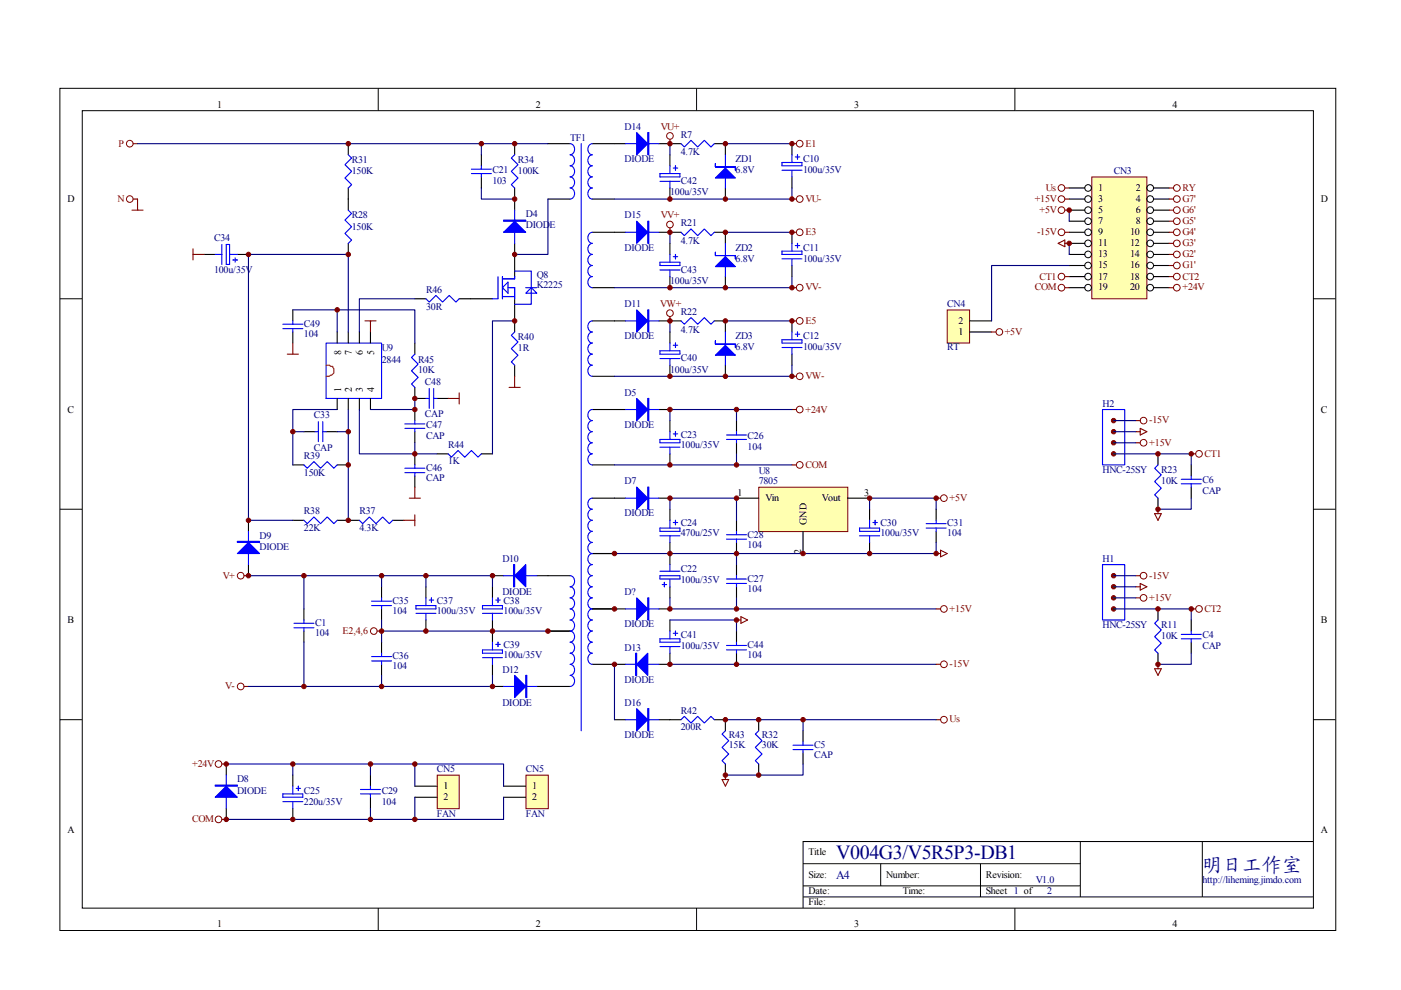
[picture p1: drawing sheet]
<svg xmlns="http://www.w3.org/2000/svg" width="297mm" height="210mm" viewBox="0 0 297 210" stroke-linecap="round" stroke-linejoin="round" font-family="sans-serif">
<g fill="none" stroke="#000" stroke-width=".21">
<path d="M12.7 18.7h270.5v178.6h-270.5zM80.2 18.7v4.7M147.7 18.7v4.7M215.2 18.7v4.7M17.4 23.5h261.1v169h-261.1zM12.7 63.3h4.7M278.4 63.3h4.7M12.7 108h4.7M278.4 108h4.7M12.7 152.6h4.7M278.4 152.6h4.7M229 178.4v11.8"/>
<path d="M254.9 178.4h-84.6v14.1M278.4 178.4h-23.5v11.8M80.2 192.5v4.7M147.7 192.5v4.7M170.3 183.1h58.7M170.3 190.2h108.1M170.3 187.8h58.7M186.7 183.1v4.7M207.9 183.1v7.1M215.2 192.5v4.7"/>
</g>
<g fill="none" stroke="#000" stroke-width=".23">
<path d="M73.8 30.5v2.3M73.8 39.9v4.7M102.1 32.8v2.4M102.1 37.5v2.4M109.1 30.5v2.3M109.1 39.9v4.7M116.2 30.5h4.7M125.6 30.5h7M139.7 30.5h4.7M142 32.8v2.4M142 39.9v2.3M151.4 30.5h2.4v2.3"/>
<path d="M153.8 39.9v2.3M167.9 30.5v2.3M167.9 37.5v2.4M43.3 53.9h2.3M50.3 53.9h2.4M73.8 51.6v2.3M109.1 51.6v7M116.2 42.2h4.7M125.6 42.2h4.7M125.6 49.3h7M139.7 49.3h4.7M142 51.6v2.3"/>
<path d="M142 58.6v2.4M151.4 49.3h2.4v2.3M153.8 58.6v2.4M167.9 49.3v2.3M167.9 56.3v2.3M62.1 65.7v2.3M62.1 70.4v2.3M71.5 70.4v2.3M73.8 70.4v2.3M76.2 70.4v2.3M78.5 70.4v2.3M88 63.3h2.3"/>
<path d="M88 72.7v2.4M97.4 63.3h7M109.1 63.3v7.1M109.1 77.4v2.4M125.6 61h4.7M125.6 79.8h4.7M125.6 68h7M139.7 68h4.7M142 70.4v2.3M142 77.4v2.4M151.4 68h2.4v2.4M153.8 77.4v2.4"/>
<path d="M167.9 68v2.4M167.9 75.1v2.3M62.1 98.6h2.3M64.4 91.5h2.4M69.1 91.5h2.4M71.5 98.6h2.3M71.5 84.5v2.3M73.8 84.5v2.3M76.2 84.5v2.3M78.5 84.5v2.3M88 82.1v2.4h2.3M88 86.8v2.4"/>
<path d="M88 91.5v2.4M88 96.2v2.4M92.7 96.2h2.3M92.7 84.5h2.3M102.1 96.2h2.3M125.6 98.6h4.7M125.6 86.8h7M139.7 86.8h2.3M52.7 110.3v2.4M52.7 119.7v2.4M62.1 110.3h2.3M71.5 110.3h4.7"/>
<path d="M83.2 110.3h2.4M88 100.9v2.4M125.6 117.4h4.7M125.6 105.6h7M139.7 105.6h2.3M64.4 129.1v2.4M64.4 133.8v2.4M80.9 124.4v2.4M80.9 129.1v2.4M80.9 136.2v2.3M90.3 124.4v2.4M90.3 131.5v2.3"/>
<path d="M104.4 122.1h2.4M104.4 124.4v2.4M104.4 131.5v4.7M113.8 122.1h7.1M116.2 133.8h4.7M125.6 129.1h7M139.7 129.1h2.3M80.9 140.9v2.3M104.4 145.5h2.4M104.4 140.9v2.3M113.8 145.5h7.1M125.6 140.9h7"/>
<path d="M130.3 152.6h2.3M139.7 140.9h2.3M139.7 152.6h2.3"/>
</g>
<g fill="none" stroke="#00f" stroke-width=".23">
<path d="M73.8 32.8l.7 .7-1.4 1.4 1.4 1.4-1.4 1.4 1.4 1.5-.7 .7M99.9 35.9h4.3M99.9 36.8h4.3M102.1 35.2v.7M102.1 36.8v.7M109.1 32.8l-.7 .7 1.4 1.4-1.4 1.4 1.4 1.4-1.4 1.5 .7 .7M120.9 30.5a1.2 1.2 0 0 1 .9 1.1 1.2 1.2 0 0 1-.9 1.2 1.2 1.2 0 0 1 .9 1.2 1.2 1.2 0 0 1-.9 1.2 1.2 1.2 0 0 1 .9 1.1 1.2 1.2 0 0 1-.9 1.2 1.2 1.2 0 0 1 .9 1.2 1.2 1.2 0 0 1-.9 1.2 1.2 1.2 0 0 1 .9 1.1 1.2 1.2 0 0 1-.9 1.2M123.2 30.5v124.4M125.6 30.5a1.21 1.21 0 0 0-1 1.1 1.21 1.21 0 0 0 1 1.2 1.2 1.2 0 0 0-1 1.2 1.2 1.2 0 0 0 1 1.2 1.2 1.2 0 0 0-1 1.1 1.2 1.2 0 0 0 1 1.2 1.2 1.2 0 0 0-1 1.2 1.2 1.2 0 0 0 1 1.2 1.2 1.2 0 0 0-1 1.1 1.2 1.2 0 0 0 1 1.2M132.6 30.5h7.1M139.9 36.8h4.3v.7h-4.3zM139.9 38.4h4.3"/>
<path d="M142 35.2v1.6M142 38.4v1.5M142.7 35.6h1M143.2 35.2v.9M144.4 30.5l.7 .7 1.4-1.4 1.4 1.4 1.4-1.4 1.4 1.4 .7-.7M153.8 32.8v7.1M165.8 34.5h4.2v.7h-4.2zM165.8 36.1h4.2M167.9 32.8v1.7M167.9 36.1v1.4M168.6 33.3h1M169.1 32.8v.9"/>
<path d="M45.6 53.9h1.4M47 51.8v4.3M48 51.8h.7v4.3h-.7zM48.7 53.9h1.6M49.4 55.1h.9M49.9 54.7v.9M73.8 44.6l.7 .7-1.4 1.4 1.4 1.4-1.4 1.4 1.4 1.4-.7 .7M105.6 58.6v4.7h-1.2M106.5 58.6v4.7M109.1 57.5h3.5v7h-3.5M109.1 44.6v7M109.1 58.6v.5h-2.6"/>
<path d="M125.6 49.3a1.2 1.2 0 0 0-1 1.1 1.2 1.2 0 0 0 1 1.2 1.2 1.2 0 0 0-1 1.2 1.2 1.2 0 0 0 1 1.1 1.2 1.2 0 0 0-1 1.2 1.2 1.2 0 0 0 1 1.2 1.2 1.2 0 0 0-1 1.2 1.2 1.2 0 0 0 1 1.1 1.2 1.2 0 0 0-1 1.2 1.2 1.2 0 0 0 1 1.2M132.6 49.3h7.1M139.9 55.6h4.3v.7h-4.3zM139.9 57.2h4.3M142 53.9v1.7M142 57.2v1.4M142.7 54.4h1M143.2 53.9v1M144.4 49.3l.7 .7 1.4-1.5 1.4 1.5 1.4-1.5 1.4 1.5 .7-.7M153.8 51.6v7M165.8 53.2h4.2v.7h-4.2zM165.8 54.9h4.2"/>
<path d="M167.9 51.6v1.6M167.9 54.9v1.4M168.6 52.1h1M169.1 51.6v.9M60 68.7h4.2M60 69.7h4.2M62.1 68v.7M62.1 69.7v.7M69.1 72.7h11.8v11.8h-11.8zM88 75.1l-.8 .7 1.5 1.4-1.5 1.4 1.5 1.4-1.5 1.4 .8 .7M90.3 63.3l.7 .7 1.4-1.4 1.4 1.4 1.4-1.4 1.5 1.4 .7-.7M106.5 62.9h2.6"/>
<path d="M106.5 61l1.2-1.2v2.4zM107.7 61h1.4v2.3M109.1 70.4l-.7 .7 1.4 1.4-1.4 1.4 1.4 1.4-1.4 1.4 .7 .7M111.5 61h2.3M112.6 61l1.2 1.2h-2.3zM125.6 68a1.2 1.2 0 0 0-1 1.2 1.2 1.2 0 0 0 1 1.2 1.2 1.2 0 0 0-1 1.2 1.2 1.2 0 0 0 1 1.1 1.2 1.2 0 0 0-1 1.2 1.2 1.2 0 0 0 1 1.2 1.2 1.2 0 0 0-1 1.2 1.2 1.2 0 0 0 1 1.1 1.2 1.2 0 0 0-1 1.2 1.2 1.2 0 0 0 1 1.2M132.6 68h7.1M139.9 74.4h4.3v.7h-4.3zM139.9 76h4.3M142 72.7v1.7M142 76v1.4M142.7 73.2h1"/>
<path d="M143.2 72.7v1M144.4 68l.7 .7 1.4-1.4 1.4 1.4 1.4-1.4 1.4 1.4 .7-.7M153.8 70.4v7M165.8 72h4.2v.7h-4.2zM165.8 73.7h4.2M167.9 70.4v1.6M167.9 73.7v1.4M168.6 70.9h1M169.1 70.4v.9M64.4 98.6l.7 .7 1.5-1.4 1.4 1.4 1.4-1.4 1.4 1.4 .7-.7M66.8 91.5h.7M67.5 89.4v4.2"/>
<path d="M68.4 91.5h.7M68.4 89.4v4.2M85.8 89.9h4.3M85.8 90.8h4.3M85.8 99.3h4.3M88 89.2v.7M88 90.8v.7M88 98.6v.7M90.3 84.5h.7M91 82.4v4.2M91.9 84.5h.8M91.9 82.4v4.2"/>
<path d="M95 96.2l.7 .7 1.4-1.4 1.4 1.4 1.4-1.4 1.5 1.4 .7-.7M125.6 96.2a1.2 1.2 0 0 0-1 1.2 1.2 1.2 0 0 0 1 1.2M125.6 86.8a1.2 1.2 0 0 0-1 1.2 1.2 1.2 0 0 0 1 1.2 1.2 1.2 0 0 0-1 1.2 1.2 1.2 0 0 0 1 1.1 1.2 1.2 0 0 0-1 1.2 1.2 1.2 0 0 0 1 1.2 1.2 1.2 0 0 0-1 1.2 1.2 1.2 0 0 0 1 1.1M132.6 86.8h7.1M52.7 112.7v7M64.4 110.3l.7 .7 1.5-1.4 1.4 1.4 1.4-1.4 1.4 1.4 .7-.7M76.2 110.3l.7 .7 1.4-1.4 1.4 1.4 1.4-1.4 1.4 1.4 .7-.7M85.8 100.2h4.3M88 100.2v.7M125.6 105.6a1.2 1.2 0 0 0-1 1.2 1.2 1.2 0 0 0 1 1.2 1.21 1.21 0 0 0-1 1.1 1.21 1.21 0 0 0 1 1.2 1.2 1.2 0 0 0-1 1.2 1.2 1.2 0 0 0 1 1.2 1.2 1.2 0 0 0-1 1.1 1.2 1.2 0 0 0 1 1.2 1.2 1.2 0 0 0-1 1.2 1.2 1.2 0 0 0 1 1.2 1.2 1.2 0 0 0-1 1.1 1.2 1.2 0 0 0 1 1.2 1.2 1.2 0 0 0-1 1.2 1.2 1.2 0 0 0 1 1.2 1.2 1.2 0 0 0-1 1.1 1.2 1.2 0 0 0 1 1.2 1.2 1.2 0 0 0-1 1.2 1.2 1.2 0 0 0 1 1.2M132.6 105.6h7.1M62.3 132.2h4.3"/>
<path d="M62.3 133.1h4.3M64.4 131.5v.7M64.4 133.1v.7M78.8 127.5h4.2M78.8 128.4h4.2M78.8 139.2h4.2M80.9 126.8v.7M80.9 128.4v.7M80.9 138.5v.7M88.2 128.4h4.2v.7h-4.2zM88.2 130h4.2M90.3 126.8v1.6"/>
<path d="M90.3 130v1.5M91 127.2h.9M91.5 126.8v.9M102.3 128.4h4.2v.7h-4.2zM102.3 137.8h4.2v.7h-4.2zM102.3 130h4.2M102.3 139.4h4.2M104.4 126.8v1.6M104.4 130v1.5M104.4 136.2v1.6M104.4 139.4v1.5M105.1 127.2h1"/>
<path d="M105.1 136.6h1M105.6 126.8v.9M105.6 136.2v.9M106.8 122.1h7M120.9 126.8a1.2 1.2 0 0 1 .9 1.1 1.2 1.2 0 0 1-.9 1.2 1.2 1.2 0 0 1 .9 1.2 1.2 1.2 0 0 1-.9 1.2 1.2 1.2 0 0 1 .9 1.1 1.2 1.2 0 0 1-.9 1.2 1.2 1.2 0 0 1 .9 1.2 1.2 1.2 0 0 1-.9 1.2 1.2 1.2 0 0 1 .9 1.1 1.2 1.2 0 0 1-.9 1.2 1.2 1.2 0 0 1 .9 1.2 1.2 1.2 0 0 1-.9 1.2 1.2 1.2 0 0 1 .9 1.1 1.2 1.2 0 0 1-.9 1.2 1.2 1.2 0 0 1 .9 1.2 1.2 1.2 0 0 1-.9 1.1M120.9 122.1a1.2 1.2 0 0 1 .9 1.1 1.2 1.2 0 0 1-.9 1.2 1.2 1.2 0 0 1 .9 1.2 1.2 1.2 0 0 1-.9 1.2M125.6 126.8a1.2 1.2 0 0 0-1 1.1 1.2 1.2 0 0 0 1 1.2 1.2 1.2 0 0 0-1 1.2 1.2 1.2 0 0 0 1 1.2 1.2 1.2 0 0 0-1 1.1 1.2 1.2 0 0 0 1 1.2 1.2 1.2 0 0 0-1 1.2 1.2 1.2 0 0 0 1 1.2 1.2 1.2 0 0 0-1 1.1 1.2 1.2 0 0 0 1 1.2 1.2 1.2 0 0 0-1 1.2 1.2 1.2 0 0 0 1 1.2M132.6 129.1h7.1M78.8 140.1h4.2M80.9 140.1v.8M106.8 145.5h7M132.6 140.9h7.1"/>
<path d="M132.6 152.6h7.1"/>
</g>
<g fill="none" stroke="#800000" stroke-width=".21">
<circle cx="27.5" cy="30.5" r=".71"/>
<circle cx="142" cy="28.8" r=".7"/>
<circle cx="169.6" cy="30.5" r=".71"/>
<circle cx="27.5" cy="42.2" r=".71"/>
<circle cx="169.6" cy="49.2" r=".71"/>
<circle cx="169.6" cy="42.2" r=".71"/>
<circle cx="169.6" cy="79.8" r=".71"/>
<circle cx="169.6" cy="68" r=".71"/>
<circle cx="169.6" cy="61" r=".71"/>
<circle cx="51" cy="122.1" r=".71"/>
<circle cx="79.3" cy="133.8" r=".71"/>
<circle cx="51" cy="145.5" r=".71"/>
</g>
<g fill="none" stroke="#800000" stroke-width=".23">
<path d="M28.2 30.5h1M142 29.5v1M167.9 30.5h.9M28 44.6h2.3M28.2 42.2h1v2.4M40.9 52.8v2.3M40.9 53.9h2.4M167.9 42.2h.9M167.9 49.3h.9M60.9 75.1h2.4M62.1 72.7v2.4M77.4 68h2.3"/>
<path d="M78.5 68v2.4M109.1 79.8v2.3M167.9 68h.9M167.9 61h.9M167.9 79.8h.9M95 84.5h2.4M97.4 83.3v2.4M107.9 82.1h2.4M85.6 110.3h2.4M86.8 105.6h2.3M88 103.3v2.3M88 109.1v2.4"/>
<path d="M51.7 122.1h1M80 133.8h.9M51.7 145.5h1"/>
</g>
<path d="M69.1 77.4h.7l.3 .3h.4v.2a.99 .99 0 0 1-.4 1.6l-.3 .3h-.7" fill="none" stroke="#f00" stroke-width=".23"/>
<g fill="#00f" stroke="#00f" stroke-width=".23">
<path d="M50.3 117.4l2.4-2.4 2.3 2.4z"/>
<path d="M109.1 143.2l2.4 2.3-2.4 2.4z"/>
<path d="M109.1 122.1l2.4-2.4v4.7z"/>
<path d="M109.1 46.9l2.4 2.4h-4.7z"/>
<path d="M135 28.1l2.3 2.4-2.3 2.3z"/>
<path d="M151.7 37.7l2.1-2.1 2.1 2.1z"/>
<path d="M135 46.9l2.3 2.4-2.3 2.3z"/>
<path d="M153.8 54.4l2.1 2.1h-4.2z"/>
<path d="M135 65.7l2.3 2.3-2.3 2.4z"/>
<path d="M151.7 75.3l2.1-2.1 2.1 2.1z"/>
<path d="M135 84.5l2.3 2.3-2.3 2.4z"/>
<path d="M135 103.3l2.3 2.3-2.3 2.4z"/>
<path d="M135 126.8l2.3 2.3-2.3 2.4z"/>
<path d="M135 140.9l2.3-2.4v4.7z"/>
<path d="M135 150.2l2.3 2.4-2.3 2.3z"/>
<path d="M50.3 114.8h4.7v.2h-4.7z" fill-rule="evenodd"/>
<path d="M111.5 143.2h.2v4.7h-.2z" fill-rule="evenodd"/>
<path d="M108.9 119.7h.2v4.7h-.2z" fill-rule="evenodd"/>
<path d="M106.8 46.7h4.7v.2h-4.7z" fill-rule="evenodd"/>
<path d="M137.3 28.1h.3v4.7h-.3z" fill-rule="evenodd"/>
<path d="M151.7 34.7v.7h4.2v.7v-.7h-4.2z" fill-rule="evenodd"/>
<path d="M137.3 46.9h.3v4.7h-.3z" fill-rule="evenodd"/>
<path d="M151.7 53.5v.7h4.2v.7v-.7h-4.2z" fill-rule="evenodd"/>
<path d="M137.3 65.7h.3v4.7h-.3z" fill-rule="evenodd"/>
<path d="M151.7 72.3v.7h4.2v.7v-.7h-4.2z" fill-rule="evenodd"/>
<path d="M137.3 84.5h.3v4.7h-.3z" fill-rule="evenodd"/>
<path d="M137.3 103.3h.3v4.7h-.3z" fill-rule="evenodd"/>
<path d="M137.3 126.8h.3v4.7h-.3z" fill-rule="evenodd"/>
<path d="M134.7 138.5h.3v4.7h-.3z" fill-rule="evenodd"/>
<path d="M137.3 150.2h.3v4.7h-.3z" fill-rule="evenodd"/>
</g>
<g fill="none" stroke="#000080" stroke-width=".23">
<path d="M29.2 30.5h87M102.1 39.9v2.3h7M102.1 30.5v2.3M142 30.5v2.3M153.8 30.5h14.1M167.9 39.9v2.3h-37.6M116.2 42.2v11.7h-7.1M142 49.3v2.3M153.8 49.3h14.1M167.9 58.6v2.4h-37.6M62.1 65.7h9.4M71.5 70.4v-4.7h16.5v7"/>
<path d="M73.8 70.4v-16.5h-21.1v56.4h9.4M88 63.3h-11.8v7.1M109.1 68h-4.7v28.2M142 68v2.4M153.8 68h14.1M167.9 77.4v2.4h-37.6M62.1 91.5h2.3M71.5 86.8h-9.4v11.8M71.5 91.5h2.3M73.8 86.8v23.5M76.2 86.8v9.4h16.5M88 84.5v2.3h-9.5"/>
<path d="M88 93.9v2.3M52.7 122.1h51.7v2.3M64.4 122.1v7M64.4 136.2v9.3M80.9 131.5v2.3h35.3M80.9 122.1v2.3M80.9 133.8v2.4M90.3 122.1v2.3M80.9 143.2v2.3M104.4 143.2v2.3h-51.7"/>
</g>
<g fill="#800000" stroke="#800000" stroke-width=".21">
<circle cx="109.1" cy="30.5" r=".47"/>
<circle cx="109.1" cy="53.9" r=".47"/>
<circle cx="88" cy="84.5" r=".47"/>
<circle cx="88" cy="86.8" r=".47"/>
<circle cx="88" cy="96.2" r=".47"/>
<circle cx="109.1" cy="68" r=".47"/>
<circle cx="62.1" cy="91.5" r=".47"/>
<circle cx="73.8" cy="91.5" r=".47"/>
<circle cx="73.8" cy="30.5" r=".47"/>
<circle cx="104.4" cy="145.5" r=".47"/>
<circle cx="116.2" cy="133.8" r=".47"/>
<circle cx="104.4" cy="133.8" r=".47"/>
<circle cx="90.3" cy="133.8" r=".47"/>
<circle cx="104.4" cy="122.1" r=".47"/>
<circle cx="52.7" cy="122.1" r=".47"/>
<circle cx="90.3" cy="122.1" r=".47"/>
<circle cx="80.9" cy="122.1" r=".47"/>
<circle cx="80.9" cy="145.5" r=".47"/>
<circle cx="64.4" cy="145.5" r=".47"/>
<circle cx="64.4" cy="122.1" r=".47"/>
<circle cx="80.9" cy="133.8" r=".47"/>
<circle cx="71.5" cy="65.7" r=".47"/>
<circle cx="73.8" cy="53.9" r=".47"/>
<circle cx="52.7" cy="53.9" r=".47"/>
<circle cx="73.8" cy="110.3" r=".47"/>
<circle cx="73.8" cy="98.6" r=".47"/>
<circle cx="52.7" cy="110.3" r=".47"/>
<circle cx="109.1" cy="42.2" r=".47"/>
<circle cx="102.1" cy="30.5" r=".47"/>
<circle cx="153.8" cy="30.5" r=".47"/>
<circle cx="167.9" cy="30.5" r=".47"/>
<circle cx="167.9" cy="42.2" r=".47"/>
<circle cx="142" cy="42.2" r=".47"/>
<circle cx="153.8" cy="42.2" r=".47"/>
<circle cx="142" cy="30.5" r=".47"/>
<circle cx="142" cy="61" r=".47"/>
<circle cx="153.8" cy="49.3" r=".47"/>
<circle cx="153.8" cy="61" r=".47"/>
<circle cx="142" cy="79.8" r=".47"/>
<circle cx="153.8" cy="68" r=".47"/>
<circle cx="153.8" cy="79.8" r=".47"/>
<circle cx="130.3" cy="129.1" r=".47"/>
</g>
<path d="M161 103.4h18.7v9.3h-18.7z" fill="#ffffb0"/>
<g fill="none" stroke="#800000" stroke-width=".21">
<path d="M160.9 103.3h18.8v9.4h-18.8z"/>
<circle cx="142" cy="47.6" r=".7"/>
<circle cx="142" cy="66.4" r=".7"/>
<circle cx="169.6" cy="98.6" r=".71"/>
<circle cx="169.6" cy="86.8" r=".71"/>
<circle cx="200.1" cy="105.6" r=".7"/>
<circle cx="200.1" cy="129.1" r=".71"/>
<circle cx="200.1" cy="140.8" r=".71"/>
<circle cx="200.1" cy="152.6" r=".7"/>
</g>
<g fill="none" stroke="#000" stroke-width=".23">
<path d="M142 89.2v2.3M142 96.2v2.4M156.2 89.2v2.3M156.2 93.9v2.3M142 108v2.3M142 115v4.7M156.2 105.6h4.7M156.2 110.3v2.4M156.2 115v2.4M156.2 119.7v2.4M170.3 112.7v4.7M179.7 105.6h4.7"/>
<path d="M184.4 108v2.3M184.4 115v2.4M198.5 108v2.3M198.5 112.7v2.3M142 124.4v2.4M142 131.5v2.3M142 138.5v2.4M156.2 124.4v2.4M156.2 133.8v2.4M156.2 138.5v2.4M142 152.6h2.4M151.4 152.6h2.4v2.3"/>
<path d="M160.9 152.6v2.3M170.3 154.9v2.4M170.3 159.6v2.4M153.8 162v2.3M160.9 162v2.3"/>
</g>
<g fill="none" stroke="#00f" stroke-width=".23">
<path d="M139.9 93.2h4.3v.7h-4.3zM139.9 94.8h4.3M142 91.5v1.7M142 94.8v1.4M142.7 92h1M143.2 91.5v1M154 93.2h4.3M154 92.2h4.3M156.2 91.5v.7M156.2 93.2v.7M139.9 112h4.3v.7h-4.3zM139.9 113.6h4.3"/>
<path d="M142 110.3v1.7M142 113.6v1.4M142 119.7v1.4M142.7 110.8h1M143.2 110.3v1M154 114.3h4.3M154 113.4h4.3M156.2 112.7v.7M156.2 114.3v.7M182.3 113.6h4.2M182.3 112h4.2v.7h-4.2zM184.4 110.3v1.7"/>
<path d="M184.4 113.6v1.4M185.1 110.8h.9M185.5 110.3v1M196.4 112h4.2M196.4 111h4.2M198.5 110.3v.7M198.5 112v.7M139.9 122.1h4.3v.7h-4.3zM139.9 135.4h4.3v.8h-4.3zM139.9 121.1h4.3M139.9 137.1h4.3M140.4 123.9h.9"/>
<path d="M140.9 123.5v.9M142 122.8v1.6M142 133.8v1.6M142 137.1v1.4M142.7 134.3h1M143.2 133.8v.9M154 122.8h4.3M154 123.7h4.3M154 137.8h4.3M154 136.9h4.3M156.2 122.1v.7M156.2 123.7v.7"/>
<path d="M156.2 136.2v.7M156.2 137.8v.7M144.4 152.6l.7-.7 1.4 1.4 1.4-1.4 1.4 1.4 1.4-1.4 .7 .7M153.8 154.9l-.7 .7 1.4 1.5-1.4 1.4 1.4 1.4-1.4 1.4 .7 .7M160.9 154.9l-.8 .7 1.5 1.5-1.5 1.4 1.5 1.4-1.5 1.4 .8 .7M168.1 158.9h4.3M168.1 158h4.3M170.3 157.3v.7M170.3 158.9v.7"/>
</g>
<path d="M142 48.3v1M142 67.1v.9M167.9 86.8h.9M167.9 98.6h.9M198.5 105.6h.9M156.2 131.5h.9M157.1 130.8l1.4 .7-1.4 .7zM198.5 129.1h.9M198.5 140.9h.9M198.5 152.6h.9M153.1 165.3h1.4l-.7 1.4zM153.8 164.3v1" fill="none" stroke="#800000" stroke-width=".23"/>
<g fill="none" stroke="#000080" stroke-width=".23">
<path d="M130.3 98.6h37.6M156.2 86.8v2.4M156.2 96.2v2.4M167.9 86.8h-25.9v2.4M142 108v-2.4h14.2v4.7M156.2 117.4v2.3M184.4 108v-2.4h14.1v2.4M198.5 115v2.4h-68.2M142 126.8v2.3h56.5M142 131.5h14.2v2.3M156.2 126.8v2.3M130.3 140.9v11.7"/>
<path d="M142 140.9h56.5M153.8 152.6h44.7M170.3 152.6v2.3M170.3 162v2.3h-16.5"/>
</g>
<g fill="#800000" stroke="#800000" stroke-width=".21">
<circle cx="142" cy="86.8" r=".47"/>
<circle cx="142" cy="98.6" r=".47"/>
<circle cx="156.1" cy="98.6" r=".47"/>
<circle cx="156.1" cy="86.8" r=".47"/>
<circle cx="142" cy="105.6" r=".47"/>
<circle cx="156.1" cy="105.6" r=".47"/>
<circle cx="130.3" cy="117.4" r=".47"/>
<circle cx="170.3" cy="117.4" r=".47"/>
<circle cx="142" cy="117.4" r=".47"/>
<circle cx="184.4" cy="117.4" r=".47"/>
<circle cx="184.4" cy="105.6" r=".47"/>
<circle cx="142" cy="129.1" r=".47"/>
<circle cx="142" cy="140.8" r=".47"/>
<circle cx="156.1" cy="140.8" r=".47"/>
<circle cx="156.1" cy="129.1" r=".47"/>
<circle cx="156.1" cy="117.4" r=".47"/>
<circle cx="198.5" cy="105.6" r=".47"/>
<circle cx="130.3" cy="140.8" r=".47"/>
<circle cx="156.1" cy="131.5" r=".47"/>
<circle cx="153.8" cy="152.6" r=".47"/>
<circle cx="160.9" cy="152.6" r=".47"/>
<circle cx="160.9" cy="164.3" r=".47"/>
<circle cx="170.3" cy="152.6" r=".47"/>
<circle cx="153.8" cy="164.3" r=".47"/>
<circle cx="142" cy="49.3" r=".47"/>
<circle cx="142" cy="68" r=".47"/>
<circle cx="167.9" cy="79.8" r=".47"/>
<circle cx="167.9" cy="61" r=".47"/>
<circle cx="167.9" cy="49.2" r=".47"/>
<circle cx="167.9" cy="68" r=".47"/>
</g>
<path d="M231.6 37.6h11.6v25.7h-11.6z" fill="#ffffb0"/>
<g fill="none" stroke="#800000" stroke-width=".21">
<path d="M231.5 37.5h11.7v25.8h-11.7z"/>
<circle cx="249.5" cy="39.9" r=".71"/>
<circle cx="225.1" cy="49.2" r=".71"/>
<circle cx="225.1" cy="44.6" r=".71"/>
<circle cx="225.1" cy="58.6" r=".71"/>
<circle cx="225.1" cy="42.2" r=".71"/>
<circle cx="249.5" cy="49.2" r=".71"/>
<circle cx="249.5" cy="51.6" r=".71"/>
<circle cx="249.5" cy="44.6" r=".71"/>
<circle cx="249.5" cy="53.9" r=".71"/>
<circle cx="249.5" cy="46.9" r=".71"/>
<circle cx="249.5" cy="56.3" r=".71"/>
<circle cx="249.5" cy="58.6" r=".71"/>
<circle cx="249.5" cy="42.2" r=".71"/>
<circle cx="225.1" cy="61" r=".71"/>
<circle cx="249.5" cy="61" r=".71"/>
</g>
<g fill="none" stroke="#000" stroke-width=".21">
<circle cx="230.7" cy="39.9" r=".7"/>
<circle cx="243.9" cy="39.9" r=".71"/>
<circle cx="230.7" cy="49.2" r=".71"/>
<circle cx="230.7" cy="51.6" r=".71"/>
<circle cx="230.7" cy="44.6" r=".7"/>
<circle cx="230.7" cy="53.9" r=".7"/>
<circle cx="230.7" cy="46.9" r=".7"/>
<circle cx="230.7" cy="56.3" r=".7"/>
<circle cx="230.7" cy="58.6" r=".7"/>
<circle cx="230.7" cy="42.2" r=".7"/>
<circle cx="243.9" cy="49.2" r=".71"/>
<circle cx="243.9" cy="51.6" r=".71"/>
<circle cx="243.9" cy="53.9" r=".71"/>
<circle cx="243.9" cy="44.6" r=".71"/>
<circle cx="243.9" cy="46.9" r=".71"/>
<circle cx="243.9" cy="56.3" r=".71"/>
<circle cx="243.9" cy="58.6" r=".71"/>
<circle cx="243.9" cy="42.2" r=".71"/>
<circle cx="230.7" cy="61" r=".7"/>
<circle cx="243.9" cy="61" r=".71"/>
</g>
<g fill="none" stroke="#000" stroke-width=".23">
<path d="M226.7 39.9h3.3M244.6 39.9h3.3M226.7 42.2h3.3M226.7 44.6h3.3M226.7 46.9h3.3M226.7 49.3h3.3M226.7 51.6h3.3M226.7 53.9h3.3M226.7 56.3h3.3M226.7 58.6h3.3M244.6 42.2h3.3M244.6 44.6h3.3"/>
<path d="M244.6 46.9h3.3M244.6 49.3h3.3M244.6 51.6h3.3M244.6 53.9h3.3M244.6 56.3h3.3M244.6 58.6h3.3M226.7 61h3.3M244.6 61h3.3"/>
</g>
<g fill="none" stroke="#800000" stroke-width=".23">
<path d="M247.9 39.9h.9M224.3 51.6l1.5-.7v1.4zM225.8 42.2h.9M225.8 44.6h.9M225.8 49.3h.9M225.8 51.6h.9M225.8 58.6h.9M247.9 42.2h.9M247.9 44.6h.9M247.9 46.9h.9M247.9 49.3h.9M247.9 51.6h.9"/>
<path d="M247.9 53.9h.9M247.9 56.3h.9M247.9 58.6h.9M225.8 61h.9M247.9 61h.9"/>
</g>
<path d="M226.7 44.6v2.3M226.7 51.6v2.3" fill="none" stroke="#000080" stroke-width=".23"/>
<g fill="#800000" stroke="#800000" stroke-width=".21">
<circle cx="226.7" cy="44.6" r=".47"/>
<circle cx="226.7" cy="51.6" r=".47"/>
</g>
<path d="M200.9 65.8h4.7v6.9h-4.7z" fill="#ffffb0"/>
<g fill="none" stroke="#800000" stroke-width=".21">
<path d="M200.8 65.7h4.8v7h-4.8z"/>
<circle cx="211.9" cy="70.4" r=".7"/>
<circle cx="242.5" cy="93.9" r=".7"/>
<circle cx="242.5" cy="89.2" r=".7"/>
<circle cx="254.2" cy="96.2" r=".71"/>
<circle cx="242.5" cy="126.8" r=".71"/>
<circle cx="242.5" cy="122.1" r=".7"/>
<circle cx="254.2" cy="129.1" r=".71"/>
</g>
<path d="M205.5 70.4h4.7M205.5 68h4.7M245.5 96.2v2.4M252.6 98.6v2.3M245.5 105.6v2.4M252.6 103.3v2.3M245.5 129.1v2.4M245.5 138.5v2.4M252.6 131.5v2.3M252.6 136.2v2.3" fill="none" stroke="#000" stroke-width=".23"/>
<g fill="none" stroke="#800000" stroke-width=".23">
<path d="M210.2 70.4h1M240.8 89.2h.9M240.8 91.5h.9M240.8 93.9h.9M241.7 90.8l1.5 .7-1.5 .7zM252.6 96.2h.9M244.8 108.9h1.4l-.7 1.4zM245.5 108v.9M240.8 122.1h.9M240.8 124.4h.9M240.8 126.8h.9M241.7 123.7l1.5 .7-1.5 .7z"/>
<path d="M252.6 129.1h.9M244.8 141.8h1.4l-.7 1.4zM245.5 140.9v.9"/>
</g>
<path d="M226.7 56.3h-16.5v11.7M236.1 89.2h4.7M236.1 91.5h4.7M236.1 93.9h4.7M236.1 96.2h16.5v2.4M252.6 105.6v2.4h-7.1M236.1 129.1h16.5v2.4M236.1 122.1h4.7M236.1 124.4h4.7M236.1 126.8h4.7M252.6 138.5v2.4h-7.1" fill="none" stroke="#000080" stroke-width=".23"/>
<g fill="#800000" stroke="#800000" stroke-width=".21">
<circle cx="236.1" cy="89.2" r=".47"/>
<circle cx="236.1" cy="91.5" r=".47"/>
<circle cx="236.1" cy="93.9" r=".47"/>
<circle cx="236.1" cy="96.2" r=".47"/>
<circle cx="252.6" cy="96.2" r=".47"/>
<circle cx="245.5" cy="108" r=".47"/>
<circle cx="245.5" cy="96.2" r=".47"/>
<circle cx="236.1" cy="122.1" r=".47"/>
<circle cx="236.1" cy="124.4" r=".47"/>
<circle cx="236.1" cy="126.8" r=".47"/>
<circle cx="236.1" cy="129.1" r=".47"/>
<circle cx="245.5" cy="140.8" r=".47"/>
<circle cx="245.5" cy="129.1" r=".47"/>
<circle cx="252.6" cy="129.1" r=".47"/>
</g>
<path d="M233.8 86.8h4.7v11.8h-4.7zM245.5 98.6l-.7 .7 1.4 1.4-1.4 1.4 1.4 1.4-1.4 1.4 .7 .7M233.8 119.7h4.7v11.8h-4.7zM250.4 101.6h4.3M250.4 102.6h4.3M252.6 100.9v.7M252.6 102.6v.7M245.5 131.5l-.7 .7 1.4 1.4-1.4 1.4 1.4 1.4-1.4 1.4 .7 .7M250.4 134.5h4.3M250.4 135.4h4.3M252.6 133.8v.7M252.6 135.4v.8" fill="none" stroke="#00f" stroke-width=".23"/>
<path d="M92.8 164.4h4.6v7.1h-4.6z" fill="#ffffb0"/>
<g fill="none" stroke="#800000" stroke-width=".21">
<path d="M92.7 164.4h4.7v7.1h-4.7z"/>
<circle cx="225.1" cy="39.9" r=".71"/>
<circle cx="46.3" cy="173.7" r=".71"/>
<circle cx="46.3" cy="162" r=".7"/>
</g>
<path d="M48 162v2.3M48 171.4v2.3M62.1 164.3v2.4M62.1 171.4v2.3M78.5 164.3v2.4M78.5 169v2.4M88 166.7h4.7M88 169h4.7" fill="none" stroke="#000" stroke-width=".23"/>
<path d="M48 164.3v7.1M60 168.3h4.2v.7h-4.2zM60 170h4.2M62.1 166.7v1.6M62.1 170v1.4M62.8 167.2h.9M63.3 166.7v.9M76.4 168.3h4.3M76.4 167.4h4.3M78.5 166.7v.7M78.5 168.3v.7" fill="none" stroke="#00f" stroke-width=".23"/>
<g fill="#00f" stroke="#00f" stroke-width=".23">
<path d="M45.6 169l2.4-2.3 2.3 2.3z"/>
<path d="M45.6 166.5h4.7v.2h-4.7z" fill-rule="evenodd"/>
</g>
<path d="M225.8 39.9h.9M198.5 117.4h.9M199.4 116.7l1.4 .7-1.4 .7zM47 162h1M47 173.7h1" fill="none" stroke="#800000" stroke-width=".23"/>
<path d="M48 162h40v4.7M62.1 162v2.3M78.5 162v2.3M78.5 171.4v2.3M88 169v4.7h-40" fill="none" stroke="#000080" stroke-width=".23"/>
<g fill="#800000" stroke="#800000" stroke-width=".21">
<circle cx="48" cy="162" r=".47"/>
<circle cx="48" cy="173.7" r=".47"/>
<circle cx="62.1" cy="173.7" r=".47"/>
<circle cx="78.5" cy="162" r=".47"/>
<circle cx="62.1" cy="162" r=".47"/>
<circle cx="78.5" cy="173.7" r=".47"/>
<circle cx="198.5" cy="117.4" r=".47"/>
</g>
<path d="M111.6 164.4h4.6v7.1h-4.6z" fill="#ffffb0"/>
<path d="M111.5 164.4h4.7v7.1h-4.7z" fill="none" stroke="#800000" stroke-width=".21"/>
<path d="M106.8 166.7h4.7M106.8 169h4.7" fill="none" stroke="#000" stroke-width=".23"/>
<path d="M88 162h18.8v4.7M106.8 169v4.7h-18.8" fill="none" stroke="#000080" stroke-width=".23"/>
<g fill="#800000" stroke="#800000" stroke-width=".21">
<circle cx="88" cy="162" r=".47"/>
<circle cx="88" cy="173.7" r=".47"/>
</g>
<g font-size="4.2" fill="#000080">
<text x="177.3" y="182">V004G3/V5R5P3-DB1</text>
<text x="254.9" y="184.9">明日工作室</text>
</g>
<text font-size="2.5" fill="#000080" x="177.3" y="186.3">A4</text>
<g font-size="2.1">
<text x="46.1" y="22.9">1</text>
<text x="113.6" y="22.9">2</text>
<text x="181.1" y="22.9">3</text>
<text x="248.6" y="22.9">4</text>
<text x="232.8" y="40.5">1</text>
<text x="240.8" y="40.5">2</text>
<text x="14.3" y="42.8">D</text>
<text x="232.8" y="42.8">3</text>
<text x="232.8" y="45.1">5</text>
<text x="232.8" y="47.5">7</text>
<text x="240.8" y="42.8">4</text>
<text x="240.8" y="45.1">6</text>
<text x="240.8" y="47.5">8</text>
<text x="280.1" y="42.8">D</text>
<text x="232.8" y="49.9">9</text>
<text x="232.8" y="52.2">11</text>
<text x="239.6" y="49.9">10</text>
<text x="239.6" y="52.2">12</text>
<text x="232.8" y="54.5">13</text>
<text x="232.8" y="56.9">15</text>
<text x="232.8" y="59.3">17</text>
<text x="239.6" y="54.5">14</text>
<text x="239.6" y="56.9">16</text>
<text x="239.6" y="59.3">18</text>
<text x="232.8" y="61.6">19</text>
<text x="239.6" y="61.6">20</text>
<text x="203.2" y="71">1</text>
<text x="203.2" y="68.7">2</text>
<text x="72.3" y="75.3" transform="rotate(-90 72.3 75.3)">8</text>
<text x="74.6" y="75.3" transform="rotate(-90 74.6 75.3)">7</text>
<text x="77" y="75.3" transform="rotate(-90 77 75.3)">6</text>
<text x="79.3" y="75.3" transform="rotate(-90 79.3 75.3)">5</text>
<text x="72.3" y="83.1" transform="rotate(-90 72.3 83.1)">1</text>
<text x="74.6" y="83.1" transform="rotate(-90 74.6 83.1)">2</text>
<text x="77" y="83.1" transform="rotate(-90 77 83.1)">3</text>
<text x="79.3" y="83.1" transform="rotate(-90 79.3 83.1)">4</text>
<text x="14.3" y="87.5">C</text>
<text x="280.1" y="87.5">C</text>
<text x="156.4" y="105.1">1</text>
<text x="162.3" y="106.2">Vin</text>
<text x="174.2" y="106.2">Vout</text>
<text x="183.2" y="105.1">3</text>
<text x="171" y="111.3" transform="rotate(-90 171 111.3)">GND</text>
<text x="169.8" y="117.4" transform="rotate(-90 169.8 117.4)">2</text>
<text x="14.3" y="132.1">B</text>
<text x="280.1" y="132.1">B</text>
<text x="94.1" y="167.3">1</text>
<text x="112.9" y="167.3">1</text>
<text x="94.1" y="169.6">2</text>
<text x="112.9" y="169.6">2</text>
<text x="14.3" y="176.7">A</text>
<text x="280.1" y="176.7">A</text>
<text x="171.4" y="181.4">Title</text>
<text x="171.4" y="186.1">Size:</text>
<text x="171.4" y="189.6">Date:</text>
<text x="171.4" y="192">File:</text>
<text x="187.9" y="186.1">Number:</text>
<text x="191.4" y="189.6">Time:</text>
<text x="209" y="186.1">Revision:</text>
<text x="209" y="189.6">Sheet 1 of</text>
<text x="46.1" y="196.6">1</text>
<text x="113.6" y="196.6">2</text>
<text x="181.1" y="196.6">3</text>
<text x="248.6" y="196.6">4</text>
</g>
<g font-size="2.1" fill="#000080">
<text x="120.9" y="29.9">TF1</text>
<text x="132.4" y="27.5">D14</text>
<text x="144.4" y="29.2">R7</text>
<text x="74.6" y="34.6">R31</text>
<text x="109.8" y="34.6">R34</text>
<text x="132.4" y="34.4">DIODE</text>
<text x="144.4" y="32.9">4.7K</text>
<text x="156" y="34.4">ZD1</text>
<text x="170.3" y="34.4">C10</text>
<text x="74.6" y="36.9">150K</text>
<text x="104.4" y="36.7">C21</text>
<text x="104.4" y="39">103</text>
<text x="109.8" y="36.9">100K</text>
<text x="142.1" y="41.4">100u/35V</text>
<text x="144.4" y="39">C42</text>
<text x="156" y="36.7">6.8V</text>
<text x="170.3" y="36.7">100u/35V</text>
<text x="236.1" y="36.9">CN3</text>
<text x="74.6" y="46.3">R28</text>
<text x="111.5" y="46.1">D4</text>
<text x="132.4" y="46.3">D15</text>
<text x="45.4" y="51.1">C34</text>
<text x="74.6" y="48.7">150K</text>
<text x="111.5" y="48.4">DIODE</text>
<text x="132.4" y="53.2">DIODE</text>
<text x="144.4" y="48">R21</text>
<text x="144.4" y="51.7">4.7K</text>
<text x="156" y="53.2">ZD2</text>
<text x="170.3" y="53.2">C11</text>
<text x="45.4" y="57.8">100u/35V</text>
<text x="113.8" y="59">Q8</text>
<text x="144.4" y="57.8">C43</text>
<text x="156" y="55.5">6.8V</text>
<text x="170.3" y="55.5">100u/35V</text>
<text x="90.3" y="62.1">R46</text>
<text x="90.3" y="65.6">30R</text>
<text x="113.8" y="61.1">K2225</text>
<text x="132.4" y="65.1">D11</text>
<text x="142.1" y="60.2">100u/35V</text>
<text x="200.8" y="65.1">CN4</text>
<text x="64.4" y="69.4">C49</text>
<text x="64.4" y="71.5">104</text>
<text x="132.4" y="71.9">DIODE</text>
<text x="144.4" y="66.7">R22</text>
<text x="144.4" y="70.5">4.7K</text>
<text x="156" y="71.9">ZD3</text>
<text x="170.3" y="71.9">C12</text>
<text x="80.9" y="74.5">U9</text>
<text x="80.9" y="76.9">2844</text>
<text x="88.6" y="76.9">R45</text>
<text x="109.8" y="72.2">R40</text>
<text x="109.8" y="74.5">1R</text>
<text x="144.4" y="76.6">C40</text>
<text x="156" y="74.3">6.8V</text>
<text x="170.3" y="74.3">100u/35V</text>
<text x="200.8" y="74.3">RT</text>
<text x="88.6" y="79.2">10K</text>
<text x="90.1" y="81.5">C48</text>
<text x="132.4" y="83.9">D5</text>
<text x="142.1" y="79">100u/35V</text>
<text x="66.5" y="88.6">C33</text>
<text x="90.1" y="88.4">CAP</text>
<text x="233.8" y="86.3">H2</text>
<text x="66.5" y="95.7">CAP</text>
<text x="90.3" y="90.7">C47</text>
<text x="90.3" y="93.1">CAP</text>
<text x="95" y="94.9">R44</text>
<text x="132.4" y="90.7">DIODE</text>
<text x="144.4" y="92.8">C23</text>
<text x="144.4" y="94.9">100u/35V</text>
<text x="158.5" y="93.1">C26</text>
<text x="158.5" y="95.4">104</text>
<text x="64.4" y="97.3">R39</text>
<text x="64.4" y="101">150K</text>
<text x="90.3" y="99.9">C46</text>
<text x="95" y="98.5">1K</text>
<text x="160.9" y="100.6">U8</text>
<text x="233.8" y="100.3">HNC-25SY</text>
<text x="246.2" y="100.3">R23</text>
<text x="90.3" y="102">CAP</text>
<text x="132.4" y="102.7">D7</text>
<text x="160.9" y="102.7">7805</text>
<text x="246.2" y="102.7">10K</text>
<text x="254.9" y="102.5">C6</text>
<text x="254.9" y="104.8">CAP</text>
<text x="64.4" y="109.1">R38</text>
<text x="64.4" y="112.5">22K</text>
<text x="76.2" y="109.1">R37</text>
<text x="76.2" y="112.5">4.3K</text>
<text x="132.4" y="109.5">DIODE</text>
<text x="144.4" y="111.6">C24</text>
<text x="144.4" y="113.7">470u/25V</text>
<text x="158.5" y="114">C28</text>
<text x="186.7" y="111.6">C30</text>
<text x="186.7" y="113.7">100u/35V</text>
<text x="200.8" y="111.6">C31</text>
<text x="200.8" y="113.7">104</text>
<text x="55" y="114.2">D9</text>
<text x="55" y="116.6">DIODE</text>
<text x="106.5" y="119.1">D10</text>
<text x="158.5" y="116.1">104</text>
<text x="233.8" y="119.1">H1</text>
<text x="144.4" y="121.3">C22</text>
<text x="144.4" y="123.6">100u/35V</text>
<text x="158.5" y="123.4">C27</text>
<text x="158.5" y="125.5">104</text>
<text x="83.2" y="128">C35</text>
<text x="83.2" y="130.1">104</text>
<text x="92.6" y="128">C37</text>
<text x="92.6" y="130.1">100u/35V</text>
<text x="106.5" y="126.2">DIODE</text>
<text x="106.8" y="128">C38</text>
<text x="106.8" y="130.1">100u/35V</text>
<text x="132.4" y="126.2">D?</text>
<text x="66.8" y="132.8">C1</text>
<text x="66.8" y="134.9">104</text>
<text x="106.8" y="137.4">C39</text>
<text x="132.4" y="133">DIODE</text>
<text x="132.4" y="137.9">D13</text>
<text x="144.4" y="135.3">C41</text>
<text x="144.4" y="137.7">100u/35V</text>
<text x="158.5" y="137.4">C44</text>
<text x="233.8" y="133.2">HNC-25SY</text>
<text x="246.2" y="133.2">R11</text>
<text x="246.2" y="135.6">10K</text>
<text x="254.9" y="135.3">C4</text>
<text x="254.9" y="137.7">CAP</text>
<text x="83.2" y="139.8">C36</text>
<text x="83.2" y="141.9">104</text>
<text x="106.5" y="142.6">D12</text>
<text x="106.8" y="139.5">100u/35V</text>
<text x="158.5" y="139.5">104</text>
<text x="106.5" y="149.7">DIODE</text>
<text x="132.4" y="144.7">DIODE</text>
<text x="132.4" y="149.7">D16</text>
<text x="144.4" y="151.3">R42</text>
<text x="144.4" y="154.9">200R</text>
<text x="132.4" y="156.5">DIODE</text>
<text x="154.5" y="156.5">R43</text>
<text x="154.5" y="158.6">15K</text>
<text x="161.5" y="156.5">R32</text>
<text x="161.5" y="158.6">30K</text>
<text x="172.6" y="158.6">C5</text>
<text x="172.6" y="160.7">CAP</text>
<text x="50.3" y="165.9">D8</text>
<text x="92.6" y="163.8">CN5</text>
<text x="111.5" y="163.8">CN5</text>
<text x="50.3" y="168.2">DIODE</text>
<text x="64.4" y="168.2">C25</text>
<text x="64.4" y="170.6">220u/35V</text>
<text x="80.9" y="168.2">C29</text>
<text x="80.9" y="170.6">104</text>
<text x="92.6" y="173.2">FAN</text>
<text x="111.5" y="173.2">FAN</text>
<text x="219.6" y="187.3">V1.0</text>
<text x="222" y="189.6">2</text>
<text x="254.9" y="187.3">http://liheming.jimdo.com</text>
</g>
<g font-size="2.1" fill="#800000">
<text x="140.1" y="27.5">VU+</text>
<text x="25.1" y="31.1">P</text>
<text x="170.8" y="31.1">E1</text>
<text x="221.7" y="40.5">Us</text>
<text x="250.7" y="40.5">RY</text>
<text x="24.9" y="42.8">N</text>
<text x="140.1" y="46.3">VV+</text>
<text x="170.8" y="42.8">VU-</text>
<text x="219.4" y="42.8">+15V</text>
<text x="220.4" y="45.1">+5V</text>
<text x="250.7" y="42.8">G7'</text>
<text x="250.7" y="45.1">G6'</text>
<text x="250.7" y="47.5">G5'</text>
<text x="170.8" y="49.9">E3</text>
<text x="219.9" y="49.9">-15V</text>
<text x="250.7" y="49.9">G4'</text>
<text x="250.7" y="52.2">G3'</text>
<text x="220.4" y="59.3">CT1</text>
<text x="250.7" y="54.5">G2'</text>
<text x="250.7" y="56.9">G1'</text>
<text x="250.7" y="59.3">CT2</text>
<text x="140" y="65.1">VW+</text>
<text x="170.8" y="61.6">VV-</text>
<text x="219.4" y="61.6">COM</text>
<text x="250.7" y="61.6">+24V</text>
<text x="170.8" y="68.7">E5</text>
<text x="213" y="71">+5V</text>
<text x="170.8" y="80.4">VW-</text>
<text x="170.8" y="87.5">+24V</text>
<text x="243.7" y="89.8">-15V</text>
<text x="243.7" y="94.5">+15V</text>
<text x="170.8" y="99.2">COM</text>
<text x="255.4" y="96.9">CT1</text>
<text x="201.3" y="106.2">+5V</text>
<text x="47.2" y="122.7">V+</text>
<text x="243.7" y="122.7">-15V</text>
<text x="201.3" y="129.7">+15V</text>
<text x="243.7" y="127.4">+15V</text>
<text x="255.4" y="129.7">CT2</text>
<text x="72.6" y="134.4">E2,4,6</text>
<text x="201.3" y="141.5">-15V</text>
<text x="47.8" y="146.1">V-</text>
<text x="201.3" y="153.2">Us</text>
<text x="40.7" y="162.6">+24V</text>
<text x="40.7" y="174.3">COM</text>
</g>
</svg>
